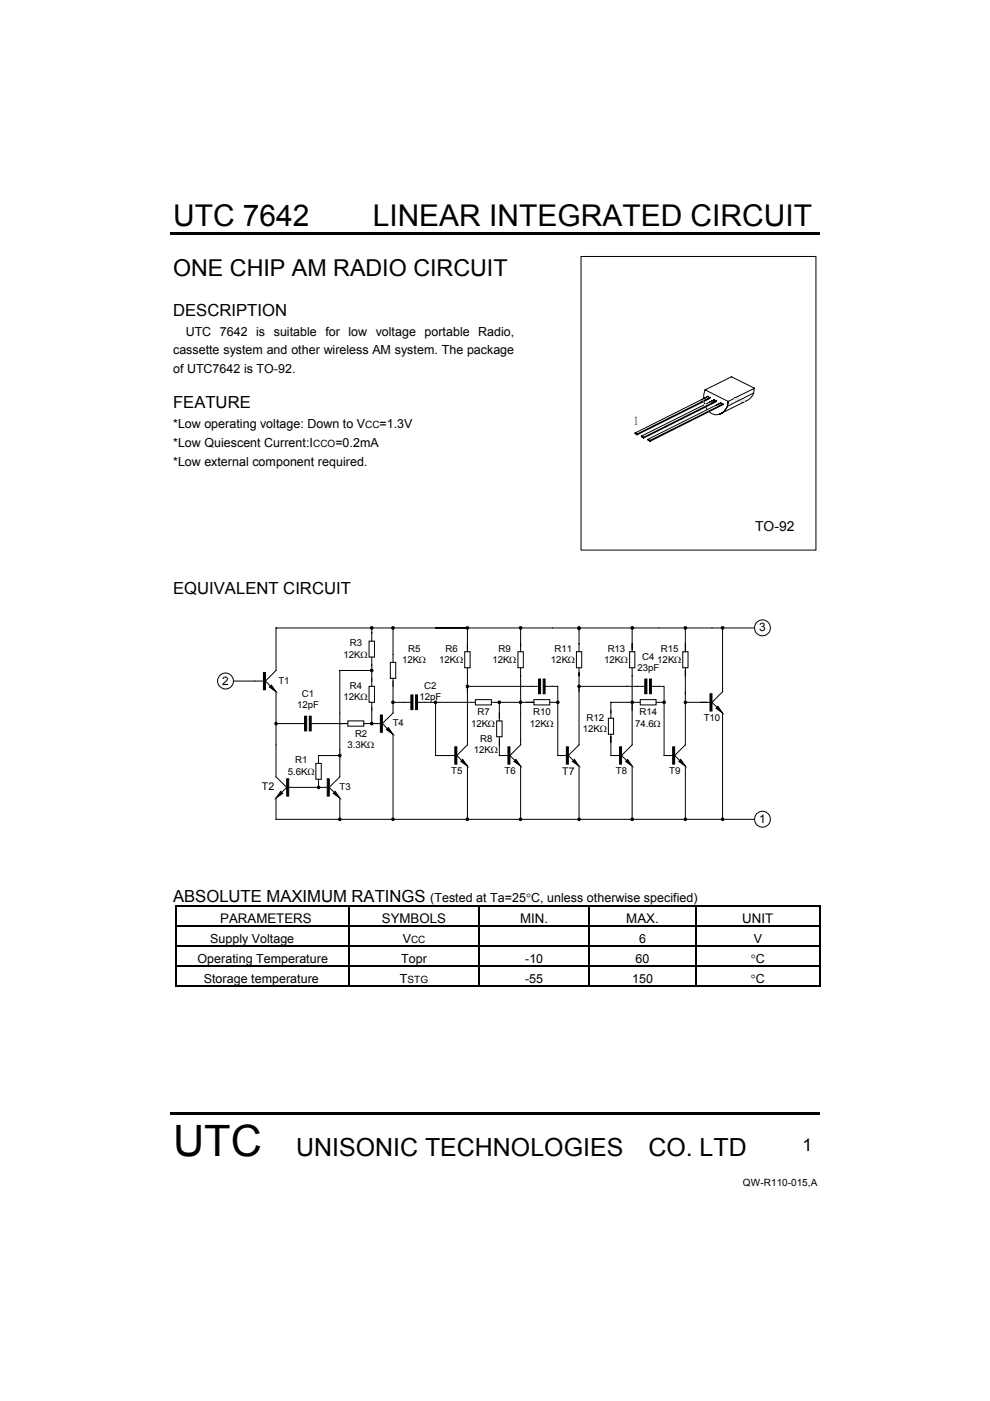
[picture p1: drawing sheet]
<svg xmlns="http://www.w3.org/2000/svg" width="210mm" height="297mm" viewBox="0 0 210 297" stroke-linecap="round" stroke-linejoin="round" font-family="sans-serif">
<path d="M36.2 49.3h137.6v.5h-137.6zM36.2 235.9h137.6v.5h-137.6z" fill="#000"/>
<path d="M123.2 54.4h49.8v62.2h-49.8z" fill-rule="evenodd" fill="#fff" stroke="#000" stroke-width=".21"/>
<path d="M149.5 82.7h.1M149.5 82.7l4.9 2.4a2.51 2.51 0 0 1-3.7 2.4 4.2 4.2 0 0 1-1.2-4.8zM152.6 87.8l.5-.3zM154.4 85.1l1.4-.7a2.22 2.22 0 0 0 2.4 .6l-5.1 2.5a3 3 0 0 0 1.3-2.4zM155.8 84.4l4.1-2.1a2.41 2.41 0 0 1-1.3 2.5 2.41 2.41 0 0 1-2.8-.4z" fill="none" stroke="#000" stroke-width=".21"/>
<g fill="#e6e6e6">
<path d="M155.9 84.4h1v.6h-1z"/>
<path d="M156.4 84.8h.7v.4h-.7z"/>
<path d="M157 84.9h.4v.3h-.4z"/>
<path d="M157.3 84.9h.4v.3h-.4z"/>
<path d="M155.7 84.5h.4z"/>
</g>
<g fill="#e6e6e6">
<path d="M157.4 84.8h.5v.3h-.5z" fill-rule="evenodd"/>
<path d="M157.3 84.7h.4l.3 .2a.37 .37 0 0 1-.4 .2 .37 .37 0 0 1-.3-.2z" fill-rule="evenodd"/>
<path d="M155.8 84.5h.2l.1 .2-.2 .2-.1-.1z" fill-rule="evenodd"/>
<path d="M155.8 84.5l.1-.1 .2 .2-.2 .2z" fill-rule="evenodd"/>
<path d="M157.8 84.6l.1 .1-.1 .4-.1-.1z" fill-rule="evenodd"/>
<path d="M157.6 84.7h.4l-.1 .4-.3-.1z" fill-rule="evenodd"/>
<path d="M157.3 84.8l.6-.1 .2 .2-.4 .3-.4-.2z" fill-rule="evenodd"/>
<circle cx="155.9" cy="84.7" r=".27"/>
<circle cx="157.6" cy="85" r=".27"/>
</g>
<g fill="none" stroke="#000" stroke-width=".21">
<path d="M134.7 91.8v.2l.4 .2M136 92.5v.1l.5 .3M137.4 93.2v.1l.4 .3M149.6 84.8l.9-.5v.2l-15.4 7.7v-.2M150.1 84.1l-15.4 7.7 .4 .2M150.1 84.1l.4 .2-15.4 7.7M150.1 84.1l-.7 .3M151 85.4l.9-.4v.2l-15.4 7.7v-.2M151.4 84.8l-15.4 7.7 .5 .2M151.4 84.8l.5 .2-15.4 7.7M151.4 84.8l-.9 .4M151.4 84.8l-.6 .3"/>
<path d="M152.3 86.1l1-.4v.1l-15.5 7.8v-.2M152.8 85.4l-15.4 7.8 .4 .2M152.8 85.4l.5 .3-15.5 7.7M152.8 85.4l-.9 .5M152.8 85.4l-.7 .4M159.8 83.3l-5.6 2.8M159.9 82.3l-4.8-2.4-5.6 2.8"/>
</g>
<g fill="#e6e6e6">
<path d="M149.4 85.8h.2v.5h-.2z"/>
<path d="M149.2 84.5v.6z"/>
<path d="M150 86.9h.4v.4h-.4z"/>
</g>
<path d="M149.6 84.3l-.9 .5M149.6 84.8l-.9 .4M150.1 85.9l-.9 .4M150.4 87.1l-.5 .3M58.5 164.7l2.3 2.2-1.7 1.7M61.1 166.9h8.4M72.1 164.7l-2.3 2.2 1.7 1.7" fill="none" stroke="#000" stroke-width=".21"/>
<g fill="#000" stroke="#000" stroke-width=".21">
<path d="M59.5 167.8l.4 .4-1.4 1z" fill-rule="evenodd"/>
<path d="M60.8 165.1h.4v3.7h-.4z" fill-rule="evenodd"/>
<path d="M69.4 165.1h.4v3.7h-.4z" fill-rule="evenodd"/>
<path d="M71.1 167.8l1 1.4-1.4-1z" fill-rule="evenodd"/>
</g>
<path d="M67 161.9h1.1v3.3h-1.1z" fill-rule="evenodd" fill="#fff" stroke="#000" stroke-width=".21"/>
<path d="M54 144.4h2M58.5 142.2l-2.2 2.2 1.7 1.7M58.5 153.4v11.3M63 153.4h1.7M65.7 153.4h1.8M72.1 159v5.7M58.5 169.2v4.5M67.5 165.2v1.7M72.1 160.2h-4.6v1.7M72.1 169.2v4.5" fill="none" stroke="#000" stroke-width=".21"/>
<g fill="#000" stroke="#000" stroke-width=".21">
<path d="M55.9 142.6h.4v3.6h-.4z" fill-rule="evenodd"/>
<path d="M57.5 145.2l1 1.5-1.4-1z" fill-rule="evenodd"/>
<path d="M64.6 151.8h.4v3.2h-.4z" fill-rule="evenodd"/>
<path d="M65.6 151.8h.4v3.2h-.4z" fill-rule="evenodd"/>
</g>
<path d="M73.7 152.8h3.4v1.2h-3.4z" fill-rule="evenodd" fill="#fff" stroke="#000" stroke-width=".21"/>
<path d="M58.5 146.7v6.7h1.1M67.5 153.4h6.2M72.1 151.2v7.8M77.1 153.4h1.7" fill="none" stroke="#000" stroke-width=".21"/>
<path d="M78.3 145.5h1.1v3.4h-1.1z" fill-rule="evenodd" fill="#fff" stroke="#000" stroke-width=".21"/>
<path d="M78.8 143.8v1.7M78.8 148.9v1.7" fill="none" stroke="#000" stroke-width=".21"/>
<path d="M78.3 135.9h1.1v3.4h-1.1z" fill-rule="evenodd" fill="#fff" stroke="#000" stroke-width=".21"/>
<path d="M78.8 133.1v2.8M78.8 139.3v5.1M83.3 133.1h-24.8v9.1M78.8 150v3.4h2M78.8 142.2h-6.7v9M83.3 151.2l-2.2 2.2 1.7 1.7M83.3 155.7v18" fill="none" stroke="#000" stroke-width=".21"/>
<g fill="#000" stroke="#000" stroke-width=".21">
<path d="M80.6 151.6h.5v3.7h-.5z" fill-rule="evenodd"/>
<path d="M82.3 154.3l1 1.4-1.4-1z" fill-rule="evenodd"/>
</g>
<path d="M82.8 140.4h1.1v3.4h-1.1z" fill-rule="evenodd" fill="#fff" stroke="#000" stroke-width=".21"/>
<path d="M92.4 133.1h6.7h-15.8v7.3M83.3 143.8v7.4M83.3 148.9h4M88.3 148.9h10.8M99.1 157.9l-2.2 2.3 1.6 1.7M94.6 160.2h2" fill="none" stroke="#000" stroke-width=".21"/>
<g fill="#000" stroke="#000" stroke-width=".21">
<path d="M87.1 147.3h.5v3.2h-.5z" fill-rule="evenodd"/>
<path d="M88.1 147.3h.4v3.2h-.4z" fill-rule="evenodd"/>
<path d="M96.4 158.3h.5v3.7h-.5z" fill-rule="evenodd"/>
<path d="M98.1 161l1 1.4-1.4-1z" fill-rule="evenodd"/>
</g>
<path d="M98.5 138.2h1.2v3.4h-1.2z" fill-rule="evenodd" fill="#fff" stroke="#000" stroke-width=".21"/>
<path d="M99.1 136.5v1.7M92.4 148.9v11.3h2.2M99.1 141.6v1.7M99.1 145.5v12.4" fill="none" stroke="#000" stroke-width=".21"/>
<path d="M100.8 148.3h3.4v1.2h-3.4z" fill-rule="evenodd" fill="#fff" stroke="#000" stroke-width=".21"/>
<path d="M99.1 148.9h1.7M104.2 148.9h6.2v2.3M110.4 156.8v1.1l-2.3 2.3 1.7 1.7M105.9 160.2h1.9" fill="none" stroke="#000" stroke-width=".21"/>
<g fill="#000" stroke="#000" stroke-width=".21">
<path d="M107.7 158.3h.4v3.7h-.4z" fill-rule="evenodd"/>
<path d="M109.4 161l1 1.4-1.4-1z" fill-rule="evenodd"/>
</g>
<path d="M105.3 152.8h1.1v3.4h-1.1z" fill-rule="evenodd" fill="#fff" stroke="#000" stroke-width=".21"/>
<path d="M99.1 133.1v4.5M99.1 145.5h13.5M105.9 148.9v3.9M105.9 156.2v4M110.4 145.5v3.4h3.3h-1.1M110.4 151.2v5.6M99.1 162.4v11.3M110.4 162.4v11.3" fill="none" stroke="#000" stroke-width=".21"/>
<path d="M109.8 138.2h1.2v3.4h-1.2z" fill-rule="evenodd" fill="#fff" stroke="#000" stroke-width=".21"/>
<path d="M98 133.1h19.1M110.4 133.1v5.1M99.1 143.3v3.4M110.4 141.6v3.9M112.6 145.5h1.7M115.3 145.5h1.8" fill="none" stroke="#000" stroke-width=".21"/>
<g fill="#000" stroke="#000" stroke-width=".21">
<path d="M114.2 144h.4v3.1h-.4z" fill-rule="evenodd"/>
<path d="M115.2 144h.4v3.1h-.4z" fill-rule="evenodd"/>
</g>
<path d="M113.2 148.3h3.4v1.2h-3.4z" fill-rule="evenodd" fill="#fff" stroke="#000" stroke-width=".21"/>
<path d="M117.1 133.1h22.6M111.5 148.9h1.7M116.6 148.9h1.7M117.1 145.5h1.2v14.7h1.9M122.8 145.5v12.4l-2.3 2.3 1.7 1.7" fill="none" stroke="#000" stroke-width=".21"/>
<g fill="#000" stroke="#000" stroke-width=".21">
<path d="M120.1 158.3h.4v3.7h-.4z" fill-rule="evenodd"/>
<path d="M121.8 161l1 1.4-1.4-1z" fill-rule="evenodd"/>
</g>
<path d="M122.2 138.2h1.1v3.4h-1.1z" fill-rule="evenodd" fill="#fff" stroke="#000" stroke-width=".21"/>
<path d="M122.8 133.1v5.1M122.8 141.6v5.1M122.8 145.5h10.1M134 157.9l-2.2 2.3 1.7 1.7M122.8 162.4v11.3M129.5 160.2h2" fill="none" stroke="#000" stroke-width=".21"/>
<g fill="#000" stroke="#000" stroke-width=".21">
<path d="M131.4 158.3h.4v3.7h-.4z" fill-rule="evenodd"/>
<path d="M132.7 161.4l.4-.4 .9 1.4z" fill-rule="evenodd"/>
</g>
<path d="M129 152.3h1.1v3.4h-1.1z" fill-rule="evenodd" fill="#fff" stroke="#000" stroke-width=".21"/>
<path d="M129.5 150.6v1.7M129.5 155.7v4.5M134 148.9v9" fill="none" stroke="#000" stroke-width=".21"/>
<path d="M135.7 148.3h3.4v1.2h-3.4z" fill-rule="evenodd" fill="#fff" stroke="#000" stroke-width=".21"/>
<path d="M132.9 145.5h4M135.7 148.9h-6.2v2.3M137.9 145.5h1.8M139.1 148.9h1.7" fill="none" stroke="#000" stroke-width=".21"/>
<g fill="#000" stroke="#000" stroke-width=".21">
<path d="M136.7 144h.5v3.1h-.5z" fill-rule="evenodd"/>
<path d="M137.7 144h.4v3.1h-.4z" fill-rule="evenodd"/>
</g>
<path d="M133.5 138.2h1.1v3.4h-1.1z" fill-rule="evenodd" fill="#fff" stroke="#000" stroke-width=".21"/>
<path d="M134 133.1v5.1M134 141.6v9M139.7 145.5h1.1v14.7M145.3 146.7v11.2" fill="none" stroke="#000" stroke-width=".21"/>
<path d="M144.8 138.2h1.1v3.4h-1.1z" fill-rule="evenodd" fill="#fff" stroke="#000" stroke-width=".21"/>
<g fill="none" stroke="#000" stroke-width=".21">
<path d="M139.7 133.1h20.3M145.3 133.1v5.1M153.2 133.1v13.6l-2.2 2.2 1.6 1.7M49.5 144.4h4.5M59.6 153.4h3.4M145.3 157.9l-2.3 2.3 1.8 1.7M145.3 141.6v5.6M145.3 148.9h5.4M153.2 151.2v22.5M58.5 173.7h101.5M134 162.4v11.3M140.8 160.2h2"/>
<path d="M145.3 162.4v11.3"/>
</g>
<g fill="#000" stroke="#000" stroke-width=".21">
<path d="M150.5 147.1h.5v3.6h-.5z" fill-rule="evenodd"/>
<path d="M152.2 149.8l1 1.4-1.4-1z" fill-rule="evenodd"/>
<path d="M142.6 158.3h.4v3.7h-.4z" fill-rule="evenodd"/>
<path d="M143.9 161.4l.4-.4 1 1.4z" fill-rule="evenodd"/>
<circle cx="78.8" cy="133.1" r=".27"/>
<circle cx="83.3" cy="133.1" r=".27"/>
<circle cx="99.1" cy="133.1" r=".27"/>
<circle cx="110.4" cy="133.1" r=".27"/>
<circle cx="122.8" cy="133.2" r=".32"/>
<circle cx="134.1" cy="133.1" r=".28"/>
<circle cx="145.3" cy="133.1" r=".28"/>
<circle cx="153.2" cy="133.1" r=".27"/>
<circle cx="58.5" cy="153.4" r=".27"/>
<circle cx="78.8" cy="153.4" r=".27"/>
<circle cx="78.8" cy="142.1" r=".27"/>
<circle cx="83.3" cy="148.9" r=".27"/>
<circle cx="92.3" cy="148.9" r=".27"/>
<circle cx="99.1" cy="145.5" r=".27"/>
<circle cx="105.9" cy="148.9" r=".27"/>
<circle cx="110.4" cy="148.9" r=".27"/>
<circle cx="118.3" cy="148.9" r=".28"/>
<circle cx="122.8" cy="145.5" r=".28"/>
<circle cx="134.1" cy="148.9" r=".28"/>
<circle cx="140.8" cy="148.9" r=".28"/>
<circle cx="145.3" cy="148.9" r=".28"/>
<circle cx="67.6" cy="166.9" r=".27"/>
<circle cx="72.1" cy="173.7" r=".27"/>
<circle cx="72.1" cy="160.2" r=".27"/>
<circle cx="83.3" cy="173.7" r=".27"/>
<circle cx="99.1" cy="173.7" r=".27"/>
<circle cx="110.4" cy="173.7" r=".27"/>
<circle cx="122.8" cy="173.7" r=".28"/>
<circle cx="134.1" cy="173.7" r=".28"/>
<circle cx="145.3" cy="173.7" r=".28"/>
<circle cx="153.2" cy="173.7" r=".27"/>
</g>
<g fill="#fff" stroke="#000" stroke-width=".21">
<circle cx="47.8" cy="144.4" r="1.69"/>
<circle cx="161.7" cy="133.1" r="1.68"/>
<circle cx="161.7" cy="173.7" r="1.68"/>
</g>
<g fill="#000">
<path d="M37.3 192h.2v.2h-.2zM37.3 196.2h.2v.3h-.2zM73.9 192h.2v.2h-.2zM73.9 196.2h.2v.3h-.2zM101.5 192h.2v.2h-.2zM101.5 196.2h.2v.3h-.2zM124.8 192h.3v.2h-.3zM124.8 196.2h.3v.3h-.3zM147.4 192h.3v.2h-.3zM147.4 196.2h.3v.3h-.3zM173.7 192h.2v.2h-.2zM173.7 196.2h.2v.3h-.2z"/>
<path d="M37.3 200.5h.2v.3h-.2zM37.3 204.8h.2v.2h-.2zM73.9 200.5h.2v.3h-.2zM73.9 204.8h.2v.2h-.2zM101.5 200.5h.2v.3h-.2zM101.5 204.8h.2v.2h-.2zM124.8 200.5h.3v.3h-.3zM124.8 204.8h.3v.2h-.3zM147.4 200.5h.3v.3h-.3zM147.4 204.8h.3v.2h-.3zM173.7 200.5h.2v.3h-.2zM173.7 204.8h.2v.2h-.2z"/>
<path d="M173.7 209h.2v.3h-.2z"/>
</g>
<g fill="none" stroke="#000" stroke-width=".25">
<path d="M37.3 192.1h36.6M37.4 192.2v4M37.4 196.5v4M37.5 196.4h36.4M74 192.2v4M74 196.5v4M74.1 192.1h27.4M74.1 196.4h27.4M101.6 192.2v4M101.6 196.5v4M101.7 192.1h23.1M101.7 196.4h23.1"/>
<path d="M125 192.2v4M125 196.5v4M125.1 192.1h22.3M125.1 196.4h22.3M147.6 192.2v4M147.6 196.5v4M147.7 192.1h26M147.7 196.4h26M173.8 192.2v4M173.8 196.5v4M37.3 209.1h36.6M37.4 200.8v4"/>
<path d="M37.4 205v4.3M37.5 200.6h36.4M37.5 204.9h36.4M74 200.8v4M74 205v4.3M74.1 200.6h27.4M74.1 204.9h27.4M74.1 209.1h27.4M101.6 200.8v4M101.6 205v4.3M101.7 200.6h23.1M101.7 204.9h23.1"/>
<path d="M101.7 209.1h23.1M125 200.8v4M125 205v4.3M125.1 200.6h22.3M125.1 204.9h22.3M125.1 209.1h22.3M147.6 200.8v4M147.6 205v4.3M147.7 200.6h26M147.7 204.9h26M147.7 209.1h26M173.8 200.8v4"/>
<path d="M173.8 205v4.3"/>
</g>
<text font-size="9.2" x="36.7" y="245">UTC</text>
<g font-size="6.3">
<text x="36.7" y="47.9">UTC 7642</text>
<text x="79" y="47.9">LINEAR INTEGRATED CIRCUIT</text>
</g>
<g font-size="5.3">
<text x="62.8" y="245">UNISONIC TECHNOLOGIES</text>
<text x="137.5" y="245">CO. LTD</text>
</g>
<text font-size="4.9" x="36.7" y="58.5">ONE CHIP AM RADIO CIRCUIT</text>
<text font-size="3.7" x="170.1" y="243.9">1</text>
<g font-size="3.5">
<text x="36.7" y="66.9">DESCRIPTION</text>
<text x="36.7" y="86.5">FEATURE</text>
<text x="36.7" y="125.9">EQUIVALENT CIRCUIT</text>
<text x="36.7" y="191.2">ABSOLUTE MAXIMUM RATINGS</text>
</g>
<text font-size="2.9" x="160.1" y="112.5">TO-92</text>
<g font-size="2.8">
<text x="46.7" y="195.6">PARAMETERS</text>
<text x="81" y="195.6">SYMBOLS</text>
<text x="110.3" y="195.6">MIN.</text>
<text x="132.8" y="195.6">MAX.</text>
<text x="157.4" y="195.6">UNIT</text>
</g>
<g font-size="2.6">
<text x="39.4" y="71.1">UTC 7642 is suitable for low voltage portable Radio,</text>
<text x="36.7" y="75.1">cassette system and other wireless AM system. The package</text>
<text x="36.7" y="79.1">of UTC7642 is TO-92.</text>
<text x="36.7" y="94.7">*Low Quiescent Current:I</text>
<text x="36.7" y="90.7">*Low operating voltage: Down to V</text>
<text x="71.1" y="94.7">=0.2mA</text>
<text x="80.5" y="90.7">=1.3V</text>
<text x="36.7" y="98.7">*Low external component required.</text>
<text x="91.2" y="191.2">(Tested at Ta=25°C, unless otherwise specified)</text>
<text x="44.6" y="199.9">Supply Voltage</text>
<text x="85.4" y="199.9">V</text>
<text x="135.5" y="199.9">6</text>
<text x="159.8" y="199.9">V</text>
<text x="41.9" y="204.2">Operating Temperature</text>
<text x="43.2" y="208.5">Storage temperature</text>
<text x="84.8" y="208.5">T</text>
<text x="85.1" y="204.2">Topr</text>
<text x="111.3" y="208.5">-55</text>
<text x="111.3" y="204.2">-10</text>
<text x="134" y="208.5">150</text>
<text x="134.8" y="204.2">60</text>
<text x="159.2" y="204.2">°C</text>
<text x="159.2" y="208.5">°C</text>
</g>
<g font-size="2.5">
<text x="161" y="133.9">3</text>
<text x="47.1" y="145.2">2</text>
<text x="161" y="174.5">1</text>
</g>
<text font-size="2.4" x="134.3" y="89.8">1</text>
<g font-size="2.3">
<text x="55.5" y="167.6">T2</text>
<text x="119.2" y="164.2">T7</text>
</g>
<g font-size="2.1">
<text x="66.4" y="94.7">CCO</text>
<text x="77.4" y="90.7">CC</text>
<text x="87.1" y="199.9">CC</text>
<text x="86.4" y="208.5">STG</text>
<text x="157.5" y="251.5">QW-R110-015,A</text>
</g>
<g font-size="2">
<text x="74.2" y="137">R3</text>
<text x="72.8" y="139.4">12KΩ</text>
<text x="85.3" y="140.6">12KΩ</text>
<text x="86.6" y="138.2">R5</text>
<text x="93.1" y="140.6">12KΩ</text>
<text x="94.4" y="138.2">R6</text>
<text x="104.4" y="140.6">12KΩ</text>
<text x="105.7" y="138.2">R9</text>
<text x="116.8" y="140.6">12KΩ</text>
<text x="117.6" y="138.2">R11</text>
<text x="128.1" y="140.6">12KΩ</text>
<text x="128.8" y="138.2">R13</text>
<text x="135.1" y="142.2">23pF</text>
<text x="136.1" y="139.8">C4</text>
<text x="139.4" y="140.6">12KΩ</text>
<text x="140.1" y="138.2">R15</text>
<text x="59" y="145">T1</text>
<text x="64" y="147.7">C1</text>
<text x="72.8" y="148.5">12KΩ</text>
<text x="74.2" y="146">R4</text>
<text x="88.9" y="148.5">12pF</text>
<text x="89.9" y="146">C2</text>
<text x="63" y="150.1">12pF</text>
<text x="83.3" y="154">T4</text>
<text x="99.9" y="154.1">12KΩ</text>
<text x="101.2" y="151.7">R7</text>
<text x="112.3" y="154.1">12KΩ</text>
<text x="113.1" y="151.7">R10</text>
<text x="123.6" y="155.2">12KΩ</text>
<text x="124.3" y="152.8">R12</text>
<text x="134.7" y="154.1">74.6Ω</text>
<text x="135.6" y="151.7">R14</text>
<text x="149.2" y="152.9">T10</text>
<text x="62.6" y="161.8">R1</text>
<text x="73.7" y="158.6">3.3KΩ</text>
<text x="75.3" y="156.2">R2</text>
<text x="100.5" y="159.7">12KΩ</text>
<text x="101.8" y="157.3">R8</text>
<text x="61" y="164.2">5.6KΩ</text>
<text x="72" y="167.6">T3</text>
<text x="95.7" y="164.1">T5</text>
<text x="107" y="164.1">T6</text>
<text x="130.6" y="164.1">T8</text>
<text x="141.9" y="164.1">T9</text>
</g>
</svg>
